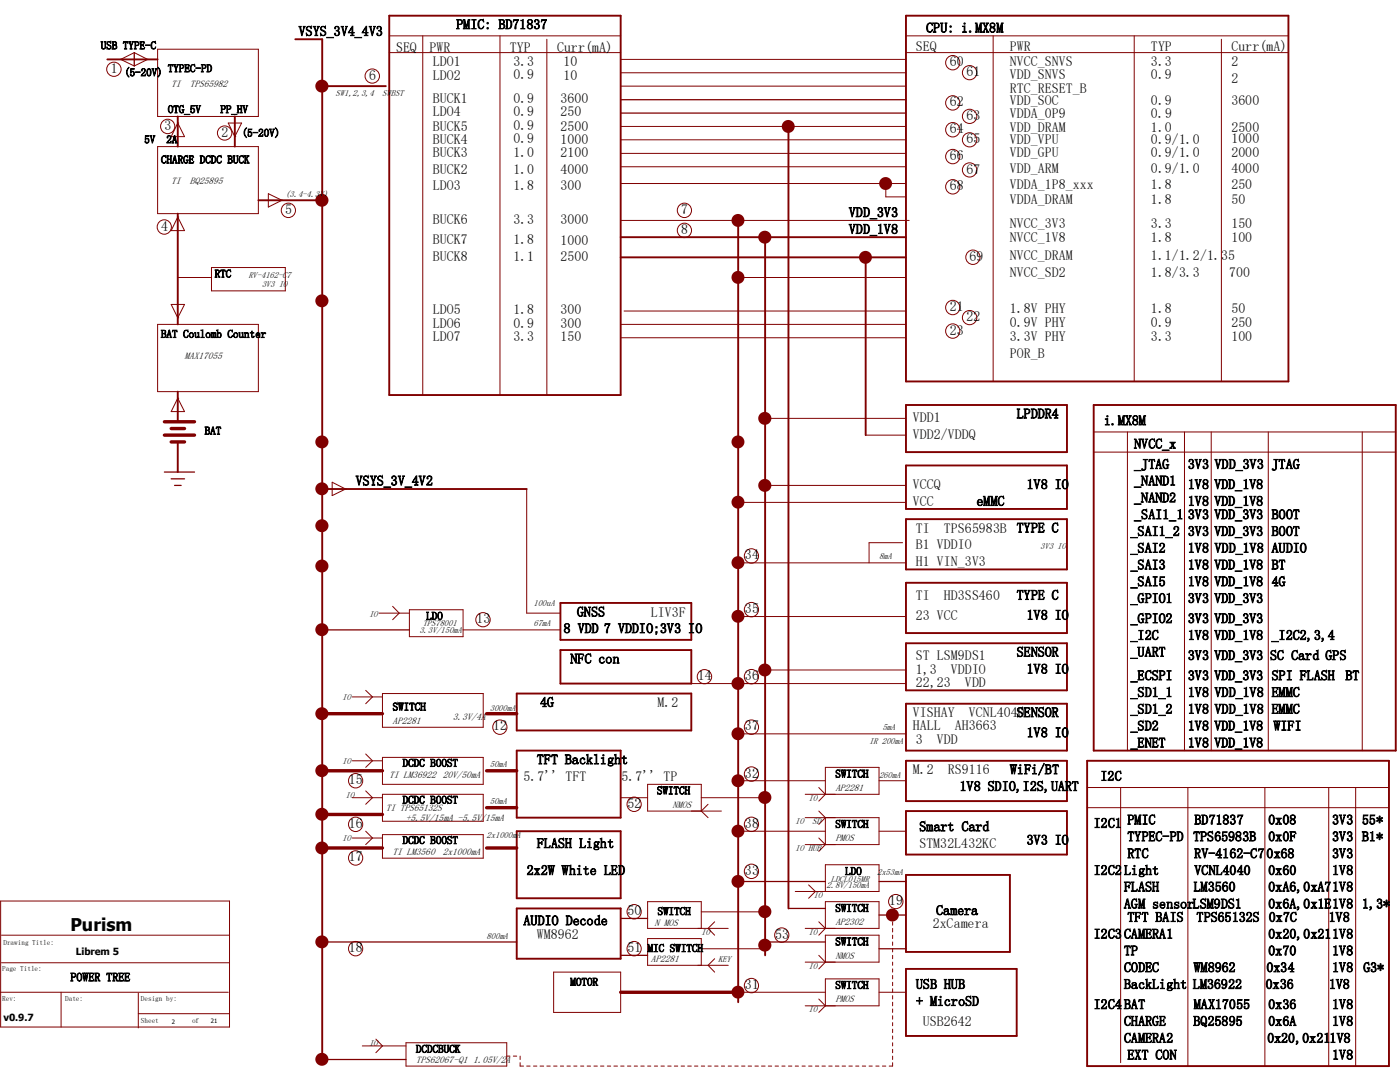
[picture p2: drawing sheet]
<svg xmlns="http://www.w3.org/2000/svg" width="279mm" height="216mm" viewBox="0 0 279 216" stroke-linecap="round" stroke-linejoin="round" font-family="sans-serif">
<g fill="none" stroke="#800000" stroke-width=".2">
<path d="M24.1 11.9h.1M24.1 11.9l2.7 1.3M26.8 10.5l2.7 1.4M26.8 10.5v2.7M26.8 10.5l-2.7 1.4M29.5 11.9h.1M29.5 11.9l-2.7 1.3M31.5 9.8h20.1v13.4h-20.1zM77.7 7.2h46.2M77.7 10.5h46.2M84.4 7.2v71.6M99.8 7.2v71.6"/>
<path d="M109.1 7.8v71M123.9 11.9h56.9M123.9 14.5h56.9M123.9 17.2h56.9M180.8 7.2h76.3M180.8 10.5h76.3M198.2 7.2v68.9M226.4 7.2v68.9M243.8 7.8v68.3M31.5 29.3h20.1v13.3h-20.1zM35.5 24.6h.1M35.5 24.6l1.3 2.7h-2.6z"/>
<path d="M45.6 24.6h2.6l-1.3 2.7zM46.9 27.3h.1M53.6 38.7l2.7 1.3-2.7 1.3zM56.3 40h.1M123.9 25.2h56.9M123.9 27.9h56.9M123.9 36.6h56.9M123.9 30.6h56.9M123.9 33.3h56.9M176.8 36.6v2.7h4M35.5 43.3h.1M35.5 55.4h6.7"/>
<path d="M35.5 43.3l1.3 2.7h-2.6zM42.2 53.4h14.7v4.6h-14.7zM123.9 44h57.5M147.3 55.4h33.5M31.5 64.7h20.1v13.4h-20.1zM34.2 60.7h2.6l-1.3 2.7zM35.5 79.5h.1M35.5 63.4h.1M35.5 79.5l1.3 2.6h-2.6zM123.9 64.7h56.9M123.9 67.4h56.9M124.5 62.1h56.3"/>
<path d="M66.3 96.2l2.7 1.4-2.7 1.3zM69 97.6h.1M105.1 97.6v24.7h6.7M152.7 83.5h28.1M152.7 96.9h28.1M172.8 86.8h8M218.3 86.2h60.3M218.3 90.2h60.3M225 86.2v63.6M236.4 86.2v63.6M241.7 86.2v63.6M253.1 86.2v63.6"/>
<path d="M271.9 86.2v63.6M147.3 100.2h33.5M147.3 112.3h33.5M180.1 108.3h-6.7v4M70.3 139.1h6M73 137.8l1.3 1.3-1.3 1.3M75.6 122.3h6.1M76.3 138.4h20.1v6.7h-20.1zM78.4 121l1.3 1.3-1.3 1.4M81.7 121.7h10.7v5.3h-10.7zM92.4 125.7h19.4M138 136.4h42.8"/>
<path d="M147.3 123h33.5M152.7 133.7h28.1M70.3 151.8h6M70.3 159.2h6M73 150.5l1.3 1.3-1.3 1.3M73 157.8l1.3 1.4-1.3 1.3M76.3 151.1h20.1v5.4h-20.1zM76.3 158.5h20.1v5.4h-20.1zM123.9 159.2h5.3M140 159.2h12.7M147.3 146.4h33.5M147.3 155.8h17.4"/>
<path d="M160.7 158.5h14.7v-5.4h-10.7v5.4M163.4 157.1l1.3 1.4M164.7 158.5l-1.3 1.4M175.4 155.8h5.4M217 157.1h60.2M223.6 157.1v54.9M237.1 157.1v55.6M252.4 157.1v55.6M265.2 157.1v55.6M270.6 157.1v55.6M.1 179.8h45.7v25.1h-45.7zM70.3 167.2h6"/>
<path d="M73 165.9l1.3 1.3-1.3 1.3M76.3 166.5h20.1v4.7h-20.1zM140 161.8v-5.3h-10.8v5.3h14.8M140 161.8l1.3 1.4M141.3 160.5l-1.3 1.3M147.3 165.9h17.4M158.7 177.9h16.7v-5.3h-10.7v5.3M160.7 163.2h14.7v5.3h-14.7M161.4 176.6l1.3 1.3-1.3 1.3M163.4 167.2l1.3 1.3M163.4 161.8l1.3 1.4M164.7 163.2v5.3"/>
<path d="M164.7 168.5l-1.3 1.4M164.7 163.2l-1.3 1.3M175.4 165.9h5.4M217 161.2h60.2M0 198h45.6M.3 192.1h45.5M.3 186.6h45.5M12.2 198v6.9M27.6 198.2v6.9M110.5 194h13.4v8h-13.4zM140 185.3v-5.4h-10.8v5.4h16.1M140 192.6v-5.3h-10.8v5.3h16.1"/>
<path d="M140 181.9h12.7M140 189.3h12.7M142.6 183.9l-1.3 1.4 1.3 1.3M142.6 191.3l-1.3 1.3 1.3 1.4M147.3 198h17.4M160.7 192h14.7v-5.4h-10.7v5.4M160.7 185.3h14.7v-5.4h-10.7v5.4M163.4 183.9l1.3 1.4M163.4 199.3l1.3 1.4M163.4 190.6l1.3 1.4M164.7 185.3l-1.3 1.3M164.7 192l-1.3 1.3"/>
<path d="M175.4 198h5.4M178.1 182.6v.7M178.1 183.9v.7M178.1 185.3v.7M178.1 186.6v.7M178.1 188v.6M178.1 189.3v.6M178.1 190.6v.7M178.1 192v.6M178.1 193.3v.7M178.1 194.6v.7M178.1 196v.7"/>
<path d="M178.1 197.3v.7M178.1 198.7v.6M178.1 200v.7M27.6 202.3h18.2M72.3 208.7h8.7M75 207.3l1.3 1.4-1.3 1.4M81 208.1h20.1v4.6h-20.1zM101.1 210.7h.7M102.4 210.7h.7M103.8 210.7v.7M103.8 212v.7h.7M105.1 212.7h.7"/>
<path d="M106.5 212.7h.6M107.8 212.7h.7M109.1 212.7h.7M110.5 212.7h.7M111.8 212.7h.7M113.2 212.7h.6M114.5 212.7h.6M115.9 212.7h.6M117.2 212.7h.7M118.5 212.7h.7M119.8 212.7h.7M121.2 212.7h.7"/>
<path d="M122.5 212.7h.7M123.9 212.7h.6M125.2 212.7h.7M126.6 212.7h.6M127.9 212.7h.7M129.2 212.7h.7M130.6 212.7h.6M131.9 212.7h.7M133.3 212.7h.6M134.6 212.7h.7M135.9 212.7h.7M137.2 212.7h.8"/>
<path d="M138.6 212.7h.7M140 212.7h.6M141.3 212.7h.6M142.6 212.7h.7M144 212.7h.6M145.3 212.7h.7M146.6 212.7h.7M148 212.7h.7M149.3 212.7h.7M150.7 212.7h.6M152 212.7h.7M153.3 212.7h.7"/>
<path d="M154.7 212.7h.7M156 212.7h.7M157.4 212.7h.6M158.7 212.7h.6M160.1 212.7h.6M160.7 200.7h14.7v-5.4h-10.7v5.4M161.4 212.7h.7M162.7 212.7h.7M164 212.7h.7M164.7 200.7l-1.3 1.3M165.4 212.7h.7M166.7 212.7h.7"/>
<path d="M168.1 212.7h.6M169.4 212.7h.7M170.8 212.7h.6M172.1 212.7h.7M173.4 212.7h.7M174.8 212.7h.6M176.1 212.7h.7M178.1 212v.7h-.6M178.1 201.3v.7M178.1 202.7v.7M178.1 204v.7M178.1 205.4v.6"/>
<path d="M178.1 206.7v.6M178.1 208.1v.6M178.1 209.4v.7M178.1 210.7v.7"/>
<circle cx="22.7" cy="13.8" r="1.43"/>
<circle cx="64.2" cy="17.2" r=".65"/>
<circle cx="74.3" cy="15.2" r="1.43"/>
<circle cx="190.1" cy="12.5" r="1.43"/>
<circle cx="193.5" cy="14.5" r="1.43"/>
<circle cx="33.5" cy="25.2" r="1.43"/>
<circle cx="44.8" cy="26.5" r="1.43"/>
<circle cx="190.1" cy="37.3" r="1.43"/>
<circle cx="190.1" cy="25.9" r="1.43"/>
<circle cx="190.1" cy="31.2" r="1.43"/>
<circle cx="190.1" cy="20.5" r="1.43"/>
<circle cx="193.5" cy="33.9" r="1.43"/>
<circle cx="193.5" cy="23.2" r="1.43"/>
<circle cx="193.5" cy="27.9" r="1.43"/>
<circle cx="32.8" cy="45.3" r="1.43"/>
<circle cx="57.5" cy="42" r="1.43"/>
<circle cx="136.6" cy="46" r="1.43"/>
<circle cx="136.6" cy="42" r="1.43"/>
<circle cx="194.2" cy="51.3" r="1.43"/>
<circle cx="190.1" cy="61.4" r="1.43"/>
<circle cx="190.1" cy="66.1" r="1.43"/>
<circle cx="193.5" cy="63.4" r="1.43"/>
<circle cx="147.3" cy="112.3" r=".64"/>
<circle cx="150" cy="110.9" r="1.43"/>
<circle cx="96.4" cy="123.7" r="1.43"/>
<circle cx="140.6" cy="135" r="1.43"/>
<circle cx="147.3" cy="123" r=".64"/>
<circle cx="150" cy="121.6" r="1.43"/>
<circle cx="150" cy="135" r="1.43"/>
<circle cx="71" cy="155.8" r="1.43"/>
<circle cx="99.7" cy="145.1" r="1.43"/>
<circle cx="150" cy="154.4" r="1.43"/>
<circle cx="150" cy="145.1" r="1.43"/>
<circle cx="71" cy="171.2" r="1.43"/>
<circle cx="71" cy="164.5" r="1.43"/>
<circle cx="126.5" cy="160.5" r="1.43"/>
<circle cx="150" cy="173.9" r="1.43"/>
<circle cx="150" cy="164.5" r="1.43"/>
<circle cx="178.8" cy="179.9" r="1.43"/>
<circle cx="71" cy="189.3" r="1.43"/>
<circle cx="126.5" cy="189.3" r="1.43"/>
<circle cx="126.5" cy="181.9" r="1.43"/>
<circle cx="150" cy="196.7" r="1.43"/>
<circle cx="156" cy="186.6" r="1.43"/>
</g>
<g fill="none" stroke="#800000" stroke-width=".38">
<path d="M21.4 11.9h10.1M58.9 7.8h5.4v203.6M64.3 17.2h12.7M77.7 3.1h46.2v75.7h-46.2zM180.8 3.1h76.3v73h-76.3zM35.5 23.2v6.1M46.9 23.2v6.1M51.6 40h12.7M157.4 25.2v156.1M35.5 42.6v22.1M123.9 47.3h56.9M123.9 51.4h56.9"/>
<path d="M147.3 44v156M152.7 47.3v143.3M172.8 52v34.8M35.5 78.1v6.1M35.5 88.2v6M64.3 97.6h40.8M180.8 80.8h32.1v9.4h-32.1zM180.8 92.9h32.1v8.7h-32.1zM218.3 80.8h60.3v69h-60.3zM180.8 103.6h32.1v10h-32.1zM180.8 116.3h32.1v10h-32.1zM103.1 138.4h34.9v7.4h-34.9z"/>
<path d="M111.8 120.3h26.2v7.4h-26.2zM111.8 129.7h26.2v6.7h-26.2zM180.8 128.4h32.1v9.4h-32.1zM103.1 149.8h20.8v13.4h-20.8zM180.8 140.4h32.1v9.4h-32.1zM180.8 151.8h32.1v8.1h-32.1zM217 151.8h60.2v60.9h-60.2zM103.1 165.9h20.8v13.3h-20.8zM180.8 161.8h32.1v8.7h-32.1zM180.8 174.6h20.7v15.3h-20.7zM103.1 181.3h20.8v10h-20.8zM180.8 193.3h22.1v13.4h-22.1z"/>
</g>
<g fill="none" stroke="#800000" stroke-width=".25">
<path d="M123.9 19.9h56.9M123.9 22.6h56.9M32.8 94.2h6M34.2 95.5h2.6M34.8 96.9h1.4M64.3 125.7h17.4M147.3 175.9h17.4M175.4 175.9h5.4M64.3 188h38.8M123.9 183.3h5.3M123.9 190.6h5.3M152.7 188h12"/>
<path d="M157.4 181.3h7.3M175.4 182.6h5.4M175.4 189.3h5.4M63.6 211.4h17.4"/>
</g>
<g fill="none" stroke="#800000" stroke-width=".68">
<path d="M32.8 84.2h6M32.8 86.8h6M34.2 85.5h2.6M34.2 88.2h2.6M64.3 142.4h12M64.3 153.8h12M97.1 142.4h6M97.1 153.8h6M64.3 169.2h12M64.3 162.5h12M97.1 169.2h6M97.1 161.2h6"/>
<path d="M123.9 198h23.4"/>
</g>
<g fill="none" stroke="#800000" stroke-width="1.3">
<circle cx="64.2" cy="17.2" r=".65"/>
<circle cx="64.2" cy="40" r=".65"/>
<circle cx="157.3" cy="25.2" r=".64"/>
<circle cx="176.7" cy="36.6" r=".64"/>
<circle cx="147.3" cy="55.4" r=".64"/>
<circle cx="147.3" cy="44" r=".64"/>
<circle cx="152.6" cy="47.3" r=".65"/>
<circle cx="172.7" cy="51.4" r=".64"/>
<circle cx="64.2" cy="60" r=".65"/>
<circle cx="64.2" cy="88.2" r=".65"/>
<circle cx="64.2" cy="97.5" r=".65"/>
<circle cx="147.3" cy="88.2" r=".64"/>
<circle cx="152.6" cy="96.9" r=".65"/>
<circle cx="152.6" cy="83.5" r=".65"/>
<circle cx="64.2" cy="104.9" r=".65"/>
<circle cx="64.2" cy="113" r=".65"/>
<circle cx="147.3" cy="112.3" r=".64"/>
<circle cx="147.3" cy="100.2" r=".64"/>
<circle cx="64.2" cy="125.7" r=".65"/>
<circle cx="147.3" cy="123" r=".64"/>
<circle cx="147.3" cy="136.4" r=".64"/>
<circle cx="152.6" cy="133.7" r=".65"/>
<circle cx="64.2" cy="142.4" r=".65"/>
<circle cx="64.2" cy="153.8" r=".65"/>
<circle cx="147.3" cy="155.8" r=".64"/>
<circle cx="147.3" cy="146.4" r=".64"/>
<circle cx="152.6" cy="159.1" r=".65"/>
<circle cx="64.2" cy="162.5" r=".65"/>
<circle cx="64.2" cy="169.2" r=".65"/>
<circle cx="147.3" cy="165.8" r=".64"/>
<circle cx="147.3" cy="175.9" r=".64"/>
<circle cx="64.2" cy="187.9" r=".65"/>
<circle cx="147.3" cy="198" r=".64"/>
<circle cx="152.6" cy="181.9" r=".65"/>
<circle cx="152.6" cy="188.6" r=".65"/>
<circle cx="178.1" cy="182.6" r=".64"/>
<circle cx="64.2" cy="211.4" r=".65"/>
</g>
<text font-size="3.5" x="14.1" y="185.7">Purism</text>
<g font-size="2.8">
<text x="91.1" y="5.8">PMIC: BD71837</text>
<text x="59.6" y="7.2">VSYS_3V4_4V3</text>
<text x="79" y="10.4">SEQ</text>
<text x="85.7" y="10.4">PWR</text>
<text x="101.8" y="10.4">TYP</text>
<text x="111.2" y="10.4">Curr(mA)</text>
<text x="182.8" y="10.2">SEQ</text>
<text x="184.8" y="6.5">CPU: i.MX8M</text>
<text x="201.5" y="10.2">PWR</text>
<text x="229.7" y="10.2">TYP</text>
<text x="245.7" y="10.2">Curr(mA)</text>
<text x="22.1" y="14.5">1</text>
<text x="73.7" y="15.9">6</text>
<text x="86.4" y="13.2">LDO1</text>
<text x="86.4" y="15.9">LDO2</text>
<text x="102.4" y="15.8">0.9</text>
<text x="102.4" y="13.2">3.3</text>
<text x="112.5" y="15.9">10</text>
<text x="112.5" y="13.2">10</text>
<text x="189.5" y="13.2">60</text>
<text x="192.9" y="15.2">61</text>
<text x="201.5" y="13.1">NVCC_SNVS</text>
<text x="201.5" y="15.7">VDD_SNVS</text>
<text x="229.7" y="13.1">3.3</text>
<text x="229.7" y="15.7">0.9</text>
<text x="245.7" y="13.1">2</text>
<text x="245.7" y="16.6">2</text>
<text x="86.4" y="20.5">BUCK1</text>
<text x="86.4" y="23.2">LDO4</text>
<text x="102.4" y="23.2">0.9</text>
<text x="102.4" y="20.5">0.9</text>
<text x="111.8" y="23.2">250</text>
<text x="111.8" y="20.5">3600</text>
<text x="189.5" y="21.2">62</text>
<text x="192.9" y="23.9">63</text>
<text x="201.5" y="18.5">RTC_RESET_B</text>
<text x="201.5" y="20.9">VDD_SOC</text>
<text x="201.5" y="23.6">VDDA_0P9</text>
<text x="229.7" y="23.6">0.9</text>
<text x="229.7" y="20.9">0.9</text>
<text x="245.7" y="20.9">3600</text>
<text x="32.8" y="25.9">3</text>
<text x="44.2" y="27.3">2</text>
<text x="86.4" y="26.1">BUCK5</text>
<text x="86.4" y="28.7">BUCK4</text>
<text x="102.4" y="28.5">0.9</text>
<text x="102.4" y="25.9">0.9</text>
<text x="111.8" y="26.1">2500</text>
<text x="111.8" y="28.7">1000</text>
<text x="189.5" y="26.6">64</text>
<text x="192.9" y="28.6">65</text>
<text x="201.5" y="28.8">VDD_VPU</text>
<text x="201.5" y="26.2">VDD_DRAM</text>
<text x="229.7" y="28.8">0.9/1.0</text>
<text x="229.7" y="26.2">1.0</text>
<text x="245.7" y="28.6">1000</text>
<text x="245.7" y="26.2">2500</text>
<text x="86.4" y="31.4">BUCK3</text>
<text x="86.4" y="34.8">BUCK2</text>
<text x="102.4" y="31.4">1.0</text>
<text x="102.4" y="34.8">1.0</text>
<text x="111.8" y="31.4">2100</text>
<text x="111.8" y="34.8">4000</text>
<text x="189.5" y="31.9">66</text>
<text x="192.9" y="34.6">67</text>
<text x="201.5" y="34.5">VDD_ARM</text>
<text x="201.5" y="31.3">VDD_GPU</text>
<text x="229.7" y="34.5">0.9/1.0</text>
<text x="229.7" y="31.3">0.9/1.0</text>
<text x="245.7" y="34.5">4000</text>
<text x="245.7" y="31.3">2000</text>
<text x="86.4" y="37.9">LDO3</text>
<text x="102.4" y="37.9">1.8</text>
<text x="111.8" y="37.9">300</text>
<text x="189.5" y="37.9">68</text>
<text x="201.5" y="37.8">VDDA_1P8_xxx</text>
<text x="201.5" y="40.6">VDDA_DRAM</text>
<text x="229.7" y="37.8">1.8</text>
<text x="229.7" y="40.6">1.8</text>
<text x="245.7" y="37.8">250</text>
<text x="245.7" y="40.6">50</text>
<text x="32.1" y="46">4</text>
<text x="56.9" y="42.6">5</text>
<text x="86.4" y="44.8">BUCK6</text>
<text x="102.4" y="44.8">3.3</text>
<text x="111.8" y="44.8">3000</text>
<text x="135.9" y="42.6">7</text>
<text x="135.9" y="46.7">8</text>
<text x="169.4" y="43.3">VDD_3V3</text>
<text x="169.4" y="46.7">VDD_1V8</text>
<text x="201.5" y="45.5">NVCC_3V3</text>
<text x="229.7" y="45.5">3.3</text>
<text x="245.7" y="45.5">150</text>
<text x="86.4" y="48.7">BUCK7</text>
<text x="86.4" y="52">BUCK8</text>
<text x="102.4" y="48.6">1.8</text>
<text x="102.4" y="52">1.1</text>
<text x="111.8" y="48.9">1000</text>
<text x="111.8" y="52.2">2500</text>
<text x="193.5" y="52">69</text>
<text x="201.5" y="48.3">NVCC_1V8</text>
<text x="201.5" y="51.9">NVCC_DRAM</text>
<text x="229.7" y="48.3">1.8</text>
<text x="229.7" y="51.9">1.1/1.2/1.35</text>
<text x="245.7" y="48.3">100</text>
<text x="201.5" y="55.3">NVCC_SD2</text>
<text x="229.7" y="55.3">1.8/3.3</text>
<text x="245.3" y="55.2">700</text>
<text x="86.4" y="62.7">LDO5</text>
<text x="86.4" y="65.4">LDO6</text>
<text x="102.4" y="62.7">1.8</text>
<text x="102.4" y="65.4">0.9</text>
<text x="111.8" y="62.7">300</text>
<text x="111.8" y="65.4">300</text>
<text x="189.5" y="62.1">21</text>
<text x="192.9" y="64.1">22</text>
<text x="201.5" y="62.4">1.8V PHY</text>
<text x="201.5" y="65.2">0.9V PHY</text>
<text x="229.7" y="62.4">1.8</text>
<text x="229.7" y="65.2">0.9</text>
<text x="245.7" y="62.4">50</text>
<text x="245.7" y="65.2">250</text>
<text x="86.4" y="68.1">LDO7</text>
<text x="102.4" y="68.1">3.3</text>
<text x="111.8" y="68.1">150</text>
<text x="189.5" y="66.8">23</text>
<text x="201.5" y="68">3.3V PHY</text>
<text x="201.5" y="71.5">POR_B</text>
<text x="229.7" y="68">3.3</text>
<text x="245.7" y="68">100</text>
<text x="202.9" y="83.5">LPDDR4</text>
<text x="182.2" y="84.2">VDD1</text>
<text x="182.2" y="87.5">VDD2/VDDQ</text>
<text x="220.3" y="84.8">i.MX8M</text>
<text x="226.4" y="89.5">NVCC_x</text>
<text x="226.4" y="93.6">_JTAG</text>
<text x="237.1" y="93.6">3V3</text>
<text x="242.4" y="93.6">VDD_3V3</text>
<text x="253.8" y="93.6">JTAG</text>
<text x="71" y="96.9">VSYS_3V_4V2</text>
<text x="182.2" y="97.6">VCCQ</text>
<text x="182.2" y="100.9">VCC</text>
<text x="194.9" y="100.9">eMMC</text>
<text x="204.9" y="97.6">1V8 IO</text>
<text x="226.4" y="96.9">_NAND1</text>
<text x="226.4" y="100.2">_NAND2</text>
<text x="237.1" y="97.6">1V8 VDD_1V8</text>
<text x="237.1" y="100.9">1V8 VDD_1V8</text>
<text x="182.8" y="106.3">TI</text>
<text x="188.4" y="106.3">TPS65983B</text>
<text x="202.9" y="106.3">TYPE C</text>
<text x="225.6" y="106.9">_SAI1_2</text>
<text x="226.4" y="103.6">_SAI1_1</text>
<text x="237.1" y="103.6">3V3 VDD_3V3</text>
<text x="237.1" y="106.9">3V3 VDD_3V3</text>
<text x="253.8" y="103.6">BOOT</text>
<text x="253.8" y="106.9">BOOT</text>
<text x="148.7" y="111.6">34</text>
<text x="182.8" y="109.6">B1 VDDIO</text>
<text x="182.8" y="112.9">H1 VIN_3V3</text>
<text x="225.6" y="110.3">_SAI2</text>
<text x="225.6" y="113.6">_SAI3</text>
<text x="237.1" y="110.3">1V8</text>
<text x="237.1" y="113.6">1V8 VDD_1V8</text>
<text x="242.4" y="110.3">VDD_1V8</text>
<text x="253.8" y="110.3">AUDIO</text>
<text x="253.8" y="113.6">BT</text>
<text x="182.8" y="119.7">TI</text>
<text x="188.4" y="119.7">HD3SS460</text>
<text x="202.9" y="119.7">TYPE C</text>
<text x="225.6" y="117">_SAI5</text>
<text x="237.1" y="117">1V8 VDD_1V8</text>
<text x="253.8" y="117">4G</text>
<text x="95.1" y="124.3">13</text>
<text x="115.1" y="123">GNSS</text>
<text x="129.9" y="123">LIV3F</text>
<text x="148.7" y="122.3">35</text>
<text x="182.8" y="123.7">23 VCC</text>
<text x="204.9" y="123.7">1V8 IO</text>
<text x="225.6" y="124.3">_GPIO2</text>
<text x="225.6" y="120.3">_GPIO1</text>
<text x="237.1" y="120.3">3V3 VDD_3V3</text>
<text x="237.1" y="124.3">3V3 VDD_3V3</text>
<text x="112.5" y="126.3">8 VDD 7 VDDIO;3V3 IO</text>
<text x="182.8" y="131.7">ST LSM9DS1</text>
<text x="202.9" y="131">SENSOR</text>
<text x="225.6" y="127.7">_I2C</text>
<text x="225.6" y="131">_UART</text>
<text x="237.1" y="127.7">1V8 VDD_1V8</text>
<text x="237.1" y="131.7">3V3 VDD_3V3 SC Card GPS</text>
<text x="253.8" y="127.7">_I2C2,3,4</text>
<text x="113.8" y="132.4">NFC con</text>
<text x="139.3" y="135.7">14</text>
<text x="148.7" y="135.7">36</text>
<text x="182.8" y="134.4">1,3</text>
<text x="182.8" y="137.1">22,23</text>
<text x="189.8" y="134.4">VDDIO</text>
<text x="192.6" y="137.1">VDD</text>
<text x="204.9" y="134.4">1V8 IO</text>
<text x="225.6" y="135.7">_ECSPI</text>
<text x="237.1" y="135.7">3V3 VDD_3V3</text>
<text x="253.8" y="135.7">SPI FLASH</text>
<text x="268.5" y="135.7">BT</text>
<text x="107.8" y="141.1">4G</text>
<text x="131.2" y="141.1">M.2</text>
<text x="182.2" y="143.1">VISHAY</text>
<text x="193.4" y="143.1">VCNL4040</text>
<text x="202.9" y="143.1">SENSOR</text>
<text x="225.6" y="139.1">_SD1_1</text>
<text x="225.6" y="142.4">_SD1_2</text>
<text x="237.1" y="139.1">1V8</text>
<text x="237.1" y="142.4">1V8</text>
<text x="242.4" y="139.1">VDD_1V8</text>
<text x="242.4" y="142.4">VDD_1V8</text>
<text x="253.8" y="139.1">EMMC</text>
<text x="253.8" y="142.4">EMMC</text>
<text x="98.4" y="145.8">12</text>
<text x="148.7" y="145.8">37</text>
<text x="182.2" y="145.8">HALL</text>
<text x="182.8" y="148.4">3</text>
<text x="187" y="148.4">VDD</text>
<text x="190.6" y="145.8">AH3663</text>
<text x="204.9" y="147.1">1V8 IO</text>
<text x="225.6" y="145.8">_SD2</text>
<text x="225.6" y="149.1">_ENET</text>
<text x="237.1" y="145.8">1V8 VDD_1V8</text>
<text x="237.1" y="149.1">1V8 VDD_1V8</text>
<text x="254.2" y="145.8">WIFI</text>
<text x="104.5" y="155.8">5.7'' TFT</text>
<text x="107.1" y="152.5">TFT Backlight</text>
<text x="124.1" y="155.8">5.7'' TP</text>
<text x="148.7" y="155.2">32</text>
<text x="182.2" y="154.5">M.2</text>
<text x="189.1" y="154.5">RS9116</text>
<text x="201.5" y="154.5">WiFi/BT</text>
<text x="219.6" y="155.8">I2C</text>
<text x="69.6" y="156.5">15</text>
<text x="125.2" y="161.2">52</text>
<text x="191.5" y="157.8">1V8 SDIO,I2S,UART</text>
<text x="69.6" y="165.2">16</text>
<text x="148.7" y="165.2">38</text>
<text x="183.5" y="165.9">Smart Card</text>
<text x="218.3" y="165.2">I2C1</text>
<text x="225" y="164.5">PMIC</text>
<text x="225" y="167.9">TYPEC-PD TPS65983B</text>
<text x="238.4" y="164.5">BD71837</text>
<text x="253.1" y="164.5">0x08</text>
<text x="253.1" y="167.9">0x0F</text>
<text x="265.9" y="164.5">3V3 55*</text>
<text x="265.9" y="167.9">3V3 B1*</text>
<text x="69.6" y="171.9">17</text>
<text x="107.1" y="169.2">FLASH Light</text>
<text x="183.5" y="169.2">STM32L432KC</text>
<text x="204.9" y="168.5">3V3 IO</text>
<text x="225" y="171.2">RTC</text>
<text x="238.3" y="171.2">RV-4162-C70x68</text>
<text x="265.9" y="171.2">3V3</text>
<text x="105.1" y="174.6">2x2W White LED</text>
<text x="148.7" y="174.6">33</text>
<text x="218.3" y="174.6">I2C2</text>
<text x="224.3" y="174.6">Light</text>
<text x="224.3" y="177.9">FLASH</text>
<text x="238.2" y="177.9">LM3560</text>
<text x="238.4" y="174.6">VCNL4040</text>
<text x="253.1" y="174.6">0x60</text>
<text x="253.1" y="177.9">0xA6,0xA7</text>
<text x="265.9" y="177.9">1V8</text>
<text x="265.9" y="174.6">1V8</text>
<text x="104.5" y="184.6">AUDIO Decode</text>
<text x="125.2" y="182.6">50</text>
<text x="177.5" y="180.6">19</text>
<text x="186.1" y="185.3">2xCamera</text>
<text x="186.8" y="182.6">Camera</text>
<text x="224.3" y="181.3">AGM sensorLSM9DS1</text>
<text x="225" y="183.9">TFT BAIS</text>
<text x="238.8" y="183.9">TPS65132S 0x7C</text>
<text x="253.1" y="181.3">0x6A,0x1E</text>
<text x="265.2" y="183.9">1V8</text>
<text x="265.9" y="181.3">1V8 1,3*</text>
<text x="69.6" y="189.9">18</text>
<text x="107.1" y="187.3">WM8962</text>
<text x="125.2" y="189.9">51</text>
<text x="154.7" y="187.3">53</text>
<text x="218.3" y="187.3">I2C3</text>
<text x="224.3" y="187.3">CAMERA1</text>
<text x="224.3" y="190.6">TP</text>
<text x="253.1" y="187.3">0x20,0x21</text>
<text x="253.1" y="190.6">0x70</text>
<text x="265.9" y="187.3">1V8</text>
<text x="265.9" y="190.6">1V8</text>
<text x="148.7" y="197.3">31</text>
<text x="182.8" y="197.3">USB HUB</text>
<text x="224.3" y="197.3">BackLight LM36922</text>
<text x="224.3" y="194">CODEC</text>
<text x="238.2" y="194">WM8962</text>
<text x="252.6" y="197.3">0x36</text>
<text x="252.7" y="194">0x34</text>
<text x="265.2" y="197.3">1V8</text>
<text x="265.9" y="194">1V8</text>
<text x="272.1" y="194">G3*</text>
<text x="182.8" y="200.7">+ MicroSD</text>
<text x="218.3" y="201.3">I2C4</text>
<text x="224.3" y="201.3">BAT</text>
<text x="238.3" y="201.3">MAX17055</text>
<text x="253.1" y="201.3">0x36</text>
<text x="265.9" y="201.3">1V8</text>
<text x="184.1" y="204.7">USB2642</text>
<text x="224.3" y="204.7">CHARGE</text>
<text x="224.3" y="208.1">CAMERA2</text>
<text x="238.2" y="204.7">BQ25895</text>
<text x="252.9" y="208.1">0x20,0x211V8</text>
<text x="253.1" y="204.7">0x6A</text>
<text x="265.9" y="204.7">1V8</text>
<text x="225" y="211.4">EXT CON</text>
<text x="265.9" y="211.4">1V8</text>
</g>
<text font-size="2.4" x="14.1" y="195.8">POWER TREE</text>
<g font-size="2.2">
<text x="20.1" y="9.8">USB TYPE-C</text>
<text x="24.8" y="15.2">(5-20V)</text>
<text x="33.5" y="14.4">TYPEC-PD</text>
<text x="33.5" y="22.6">OTG_5V</text>
<text x="44" y="22.6">PP_HV</text>
<text x="28.8" y="28.6">5V</text>
<text x="33.2" y="28.6">2A</text>
<text x="48.2" y="27.3">(5-20V)</text>
<text x="32.1" y="32.6">CHARGE DCDC BUCK</text>
<text x="42.8" y="55.4">RTC</text>
<text x="32.1" y="67.4">BAT Coulomb Counter</text>
<text x="40.9" y="86.7">BAT</text>
<text x="85" y="123.7">LDO</text>
<text x="78.4" y="141.8">SWITCH</text>
<text x="80.3" y="153">DCDC BOOST</text>
<text x="166.7" y="155.2">SWITCH</text>
<text x="80.3" y="160.4">DCDC BOOST</text>
<text x="131.1" y="158.5">SWITCH</text>
<text x="166.7" y="165.2">SWITCH</text>
<text x="80.3" y="168.4">DCDC BOOST</text>
<text x="168.7" y="174.6">LDO</text>
<text x="131.2" y="182.6">SWITCH</text>
<text x="166.7" y="181.9">SWITCH</text>
<text x="129.2" y="189.9">MIC SWITCH</text>
<text x="166.7" y="188.6">SWITCH</text>
<text x="113.8" y="196.7">MOTOR</text>
<text x="166.7" y="197.3">SWITCH</text>
<text x="83" y="210.1">DCDCBUCK</text>
</g>
<g font-size="2">
<text x="15.2" y="190.6">Librem 5</text>
<text x=".7" y="203.8">v0.9.7</text>
</g>
<g font-size="1.9">
<text x="34.2" y="17.4">TI</text>
<text x="37.9" y="17.4">TPS65982</text>
<text x="34.2" y="36.7">TI</text>
<text x="37.9" y="36.7">BQ25895</text>
<text x="36.8" y="71.6">MAX17055</text>
<text x="90.4" y="143.8">3.3V/4A</text>
<text x="78.4" y="144.4">AP2281</text>
<text x="77.7" y="155.2">TI LM36922</text>
<text x="88.4" y="155.2">20V/50mA</text>
<text x="77" y="161.8">TI TPS65132S</text>
<text x="134.2" y="161.2">NMOS</text>
<text x="166.7" y="157.8">AP2281</text>
<text x="81" y="163.9">+5.5V/15mA -5.5V/15mA</text>
<text x="166.7" y="167.9">PMOS</text>
<text x="78.4" y="170.5">TI LM3560</text>
<text x="88.4" y="170.5">2x1000mA</text>
<text x="130.6" y="184.7">N MOS</text>
<text x="166.7" y="184.6">AP2302</text>
<text x="129.9" y="192">AP2281</text>
<text x="166.7" y="191.3">NMOS</text>
<text x="166.7" y="200">PMOS</text>
<text x="83" y="212.2">TPS62067-Q1</text>
<text x="94.4" y="212">1.05V/2A</text>
</g>
<g font-size="1.7">
<text x="67" y="19.2">SW1,2,3,4</text>
<text x="76.3" y="19.2">SWBST</text>
<text x="56.9" y="39.3">(3.4-4.3V)</text>
<text x="49.6" y="55.4">RV-4162-C7</text>
<text x="52.2" y="57.4">3V3 IO</text>
<text x="175.4" y="111.6">8mA</text>
<text x="207.6" y="109.6">3V3 IO</text>
<text x="73.7" y="123">IO</text>
<text x="84.4" y="125">TPS78001</text>
<text x="106.5" y="125">67mA</text>
<text x="106.5" y="121">100uA</text>
<text x="83.7" y="126.3">3.3V/150mA</text>
<text x="68.3" y="139.7">IO</text>
<text x="97.7" y="141.8">3000mA</text>
<text x="173.4" y="148.4">IR 200mA</text>
<text x="176.1" y="145.8">5mA</text>
<text x="68.3" y="152.5">IO</text>
<text x="97.7" y="153.1">50mA</text>
<text x="175.4" y="155.2">260mA</text>
<text x="69" y="159.2">IO</text>
<text x="97.7" y="160.5">50mA</text>
<text x="161.4" y="159.9">IO</text>
<text x="68.3" y="167.9">IO</text>
<text x="97.1" y="167.2">2x1000mA</text>
<text x="158.7" y="164.5">IO</text>
<text x="162.1" y="164.5">SD</text>
<text x="158.7" y="169.9">IO HUB</text>
<text x="162.3" y="179.2">IO</text>
<text x="165" y="177.2">2.8V/150mA</text>
<text x="165.8" y="175.9">LDCL015MR</text>
<text x="175" y="174.6">2x53mA</text>
<text x="97.1" y="187.3">800mA</text>
<text x="140" y="186.6">IO</text>
<text x="143.3" y="192">KEY</text>
<text x="161.4" y="186.6">IO</text>
<text x="161.4" y="193.3">IO</text>
<text x="161.4" y="202">IO</text>
<text x="73.7" y="208.7">IO</text>
</g>
<g font-size="1.4">
<text x=".7" y="188.5">Drawing Title:</text>
<text x=".4" y="193.7">Page Title:</text>
<text x=".4" y="199.7">Rev:</text>
<text x="13" y="199.7">Date:</text>
<text x="28.1" y="199.7">Design by:</text>
<text x="28.1" y="204.2">Sheet</text>
<text x="38.3" y="204.2">of</text>
</g>
<g font-size="1.2">
<text x="34.3" y="204.3">2</text>
<text x="42.1" y="204.2">21</text>
</g>
</svg>
